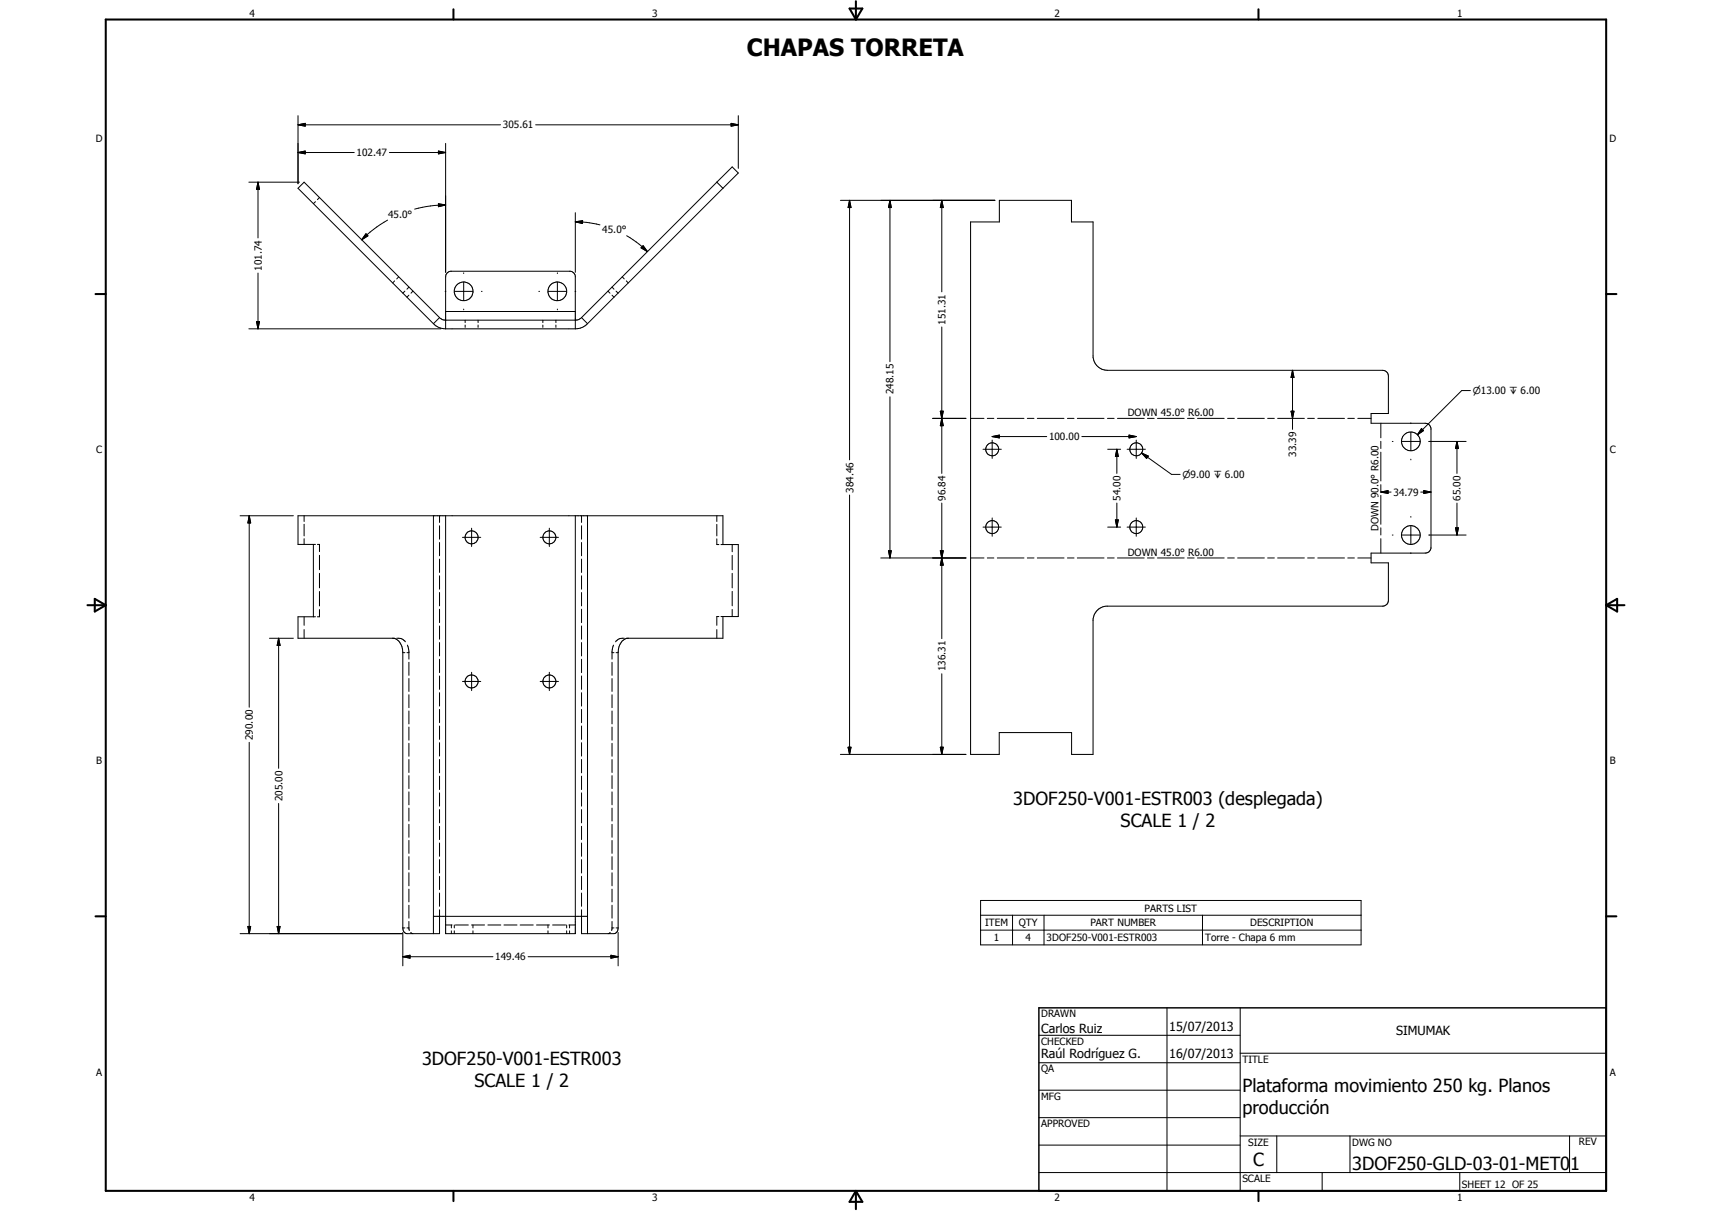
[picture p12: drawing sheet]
<svg xmlns="http://www.w3.org/2000/svg" width="594mm" height="420mm" viewBox="0 0 594 420" stroke-linecap="round" stroke-linejoin="round" font-family="sans-serif">
<g fill="none" stroke="#000" stroke-width=".35">
<path d="M103.4 43.3l2.5-.5v1zM103.4 52.9l2.5-.5v1zM103.4 40.1v23.7M103.4 43.3h70.3M103.4 52.9h19.5M135.1 52.9h19.5M152.1 52.4l2.5 .5-2.5 .5zM154.6 49.7v44.8M185.9 43.3h70.3M253.7 42.8l2.5 .5-2.5 .5zM256.2 40.1v18.3M86.4 63.2h17.5"/>
<path d="M89.5 63.2l.5 2.5h-1zM89.5 63.2v19.3M109.5 70l-.8 .7M110.9 68.5l-.8 .8M134.5 76.4l-4.9 3.2-4.1 3.6M152.1 70.7l2.5 .4-2.5 .6zM154.6 71.1l-5.3 .4-5.4 1.1M199.6 77l2.6-.4-.1 1zM199.6 73.8v20.7M199.6 77l3.8 .1 4.8 .9M248.7 63.2l-46.9 47M248.7 63.2l2.2 2.1"/>
<path d="M248.7 63.2l5.4-5.3 2.1 2.1-5.3 5.3M250.9 65.3l-47 47M291.6 69.5h53.6M294.8 69.5l.5 2.5h-1zM294.8 69.5v90.1M308.8 69.5l.5 2.5h-1zM308.8 69.5v56M326.8 69.5l.5 2.5h-1zM326.8 69.5v31.8M336.8 77h10v-7.5h25v7.5h7.5v47a5 5 0 0 0 5 4.5h95.5a2 2 0 0 1 2 2v13h-6v3.4h18.8a1.98 1.98 0 0 1 2 1.6v41.7a1.98 1.98 0 0 1-2 1.7h-18.8v3.4h6v13a2 2 0 0 1-2 2h-96a5.1 5.1 0 0 0-4.5 4.5v46.9h-7.5v-7.5h-25.1v7.5h-9.9zM89.5 94.7v19.4M127 81.1l.7 .7-2.2 1.4z"/>
<path d="M136.9 97.5l-.6 .7M138.3 96.1l-.6 .7M141.9 99.6l-.7 .7M160.9 94.7v.2M160.9 97.9v6.4M193.4 94.7v.2M193.4 97.9v6.4M212.4 99.6l.7 .7M215.9 96.1l.7 .7M217.3 97.5l.7 .7M217.5 81.8l4.3 3 2.9 2.5M222.5 86l.7-.7 1.5 2z"/>
<path d="M223.2 85.3l1.5 2-2.2-1.3zM86.4 114.1h66.6M89 111.6h1l-.5 2.5zM140.5 101l-.7 .7M141.9 102.4l-.7 .7M143.3 101l-.7 .7M150.4 112.3a5.8 5.8 0 0 0 4.2 1.8M152.5 110.2l-47-47-2.1 2.1 47 47M152.5 110.2l1 .7 1.1 .2h45l1.2-.2 1-.7M152.5 110.2l-2.1 2.1M154.5 101.1h.2M154.6 114.1v-18a1.98 1.98 0 0 1 1.7-2l42.1 .1 .8 .6 .4 1v18.3"/>
<path d="M154.6 114.1h45M154.6 108.1h45M157.7 101.1h6.4M160.9 107.2v.3M161.4 111.1v.8M161.4 112.8v.8M165.9 111.1v.8M165.9 112.8v.8M167 101.1h.3M187 101.1h.2M188.4 111.1v.8M188.4 112.8v.8"/>
<path d="M190.2 101.1h6.4M192.9 111.1v.8M192.9 112.8v.8M193.4 107.2v.3M199.6 101.1h.2M201.8 110.2l2.1 2.1M203.9 112.3a5.8 5.8 0 0 1-4.3 1.8M211 101l.7 .7M212.4 102.4l.7 .7M213.8 101l.7 .7M326.8 113.5v50.8M308.8 137.7v55.9"/>
<path d="M448.5 128.5l.5 2.5h-1zM448.5 128.5v20.5M510.2 135.5h-3l-15.3 15.3M323.6 145.2h11.6M326.3 142.7h1l-.5 2.5zM326.3 142.7l1 5h-1l1-5zM326.8 145.2l.5 2.5h-1zM336.8 145.2h4.7M341.1 155.9h6.4M342.6 145.2h2.3M344.3 151.5l2.5-.5v.9zM344.3 152.7v6.3"/>
<path d="M344.3 151.5h18.9M346.1 145.2h9.2M356.5 145.2h2.3M360 145.2h9.2M370.4 145.2h2.3M373.8 145.2h9.3M375.4 151.5h18.9M384.3 145.2h2.3M384.4 155.9h4.5M387.6 155.9l.5 2.5h-1.1zM387.6 155.9v8.4M387.8 145.2h9.2"/>
<path d="M391.1 155.9h6.4M391.8 151l2.5 .5-2.5 .4zM394.3 152.7v6.3M396.1 157.2l2.4 1-.6 .8zM396.1 157.2l10.4 7.4h3M398.2 145.2h2.3M401.7 145.2h9.2M412.1 145.2h2.3M415.5 145.2h9.3M426 145.2h2.3M429.5 145.2h9.2M439.9 145.2h2.3"/>
<path d="M443.3 145.2h9.3M448 142.7h1l-.5 2.5zM453.8 145.2h2.3M457.3 145.2h9.2M467.7 145.2h2.3M471.2 145.2h4.6M479.2 146.9v5M479.2 153.1v2.5M479.2 156.9v10M483.1 153.2h.3M486.4 153.2h6.4M489.6 146.7v.3"/>
<path d="M489.6 150v6.3M489.6 159.3v.3M493.3 148.7l.7 .7-2.1 1.4zM495.8 153.2h13M505.6 153.2l.5 2.4h-1zM505.6 153.2v11.1M83.3 178.9h18.5M86.5 178.9l.5 2.5h-1zM86.5 178.9v66.5M105.5 178.9v2M150.4 178.9v145M152.5 178.9v2.4"/>
<path d="M154.6 178.9v145h45v-145M201.8 178.9v2.4M203.9 178.9v145M248.7 178.9v2M294.8 171.7v90M326.8 174.5v47.1M344.3 179.7v6.4M387.6 174.5v8.4M394.3 179.7v6.4M479.2 170.7l2.5-.5v1zM479.2 168.1v2.5M479.2 171.9v10"/>
<path d="M479.2 170.7h3.5M489.6 179.2v.3M493 170.7h3.6M494.1 170.2l2.5 .5-2.5 .5zM505.6 174.5v11.1M105.5 181.9v4M105.5 186.9v2M108.7 188.9v25.1M109.5 188.9h-6.1v-10h147.5v10M110.1 188.9h.8v2.5M110.9 192.7v5M110.9 198.9v5.1"/>
<path d="M152.5 182.4v4.7M152.5 188.2v4.6M152.5 194v4.6M152.5 199.8v4.6M160.5 186.4h6.3M163.7 183.3v6.3M187.4 186.4h6.4M190.6 183.3v6.3M201.8 182.4v4.7M201.8 188.2v4.6M201.8 194v4.6M201.8 199.8v4.6"/>
<path d="M248.7 181.9v4M248.7 186.9v2h.8M250.2 188.9h6v25h-6M254.1 188.9v2.5M254.1 192.7v5M254.1 198.9v5.1M305.6 193.6h29.6M308.3 191.1h1l-.5 2.5zM326.3 191.1h1l-.5 2.5zM326.3 191.1h1l-1 5h1zM326.8 193.6l.5 2.5h-1zM336.8 193.6h4.7"/>
<path d="M341.1 182.9h6.4M342.6 193.6h2.3M346.1 193.6h9.2M356.5 193.6h2.3M360 193.6h9.2M370.4 193.6h2.3M373.8 193.6h9.3M384.3 193.6h2.3M384.4 182.9h4.5M387 180.4h1.1l-.5 2.5zM387.8 193.6h9.2M391.1 182.9h6.4"/>
<path d="M398.2 193.6h2.3M401.7 193.6h9.2M412.1 193.6h2.3M415.5 193.6h9.3M426 193.6h2.3M429.5 193.6h9.2M439.9 193.6h2.3M443.3 193.6h9.3M453.8 193.6h2.3M457.3 193.6h9.2M467.7 193.6h2.3M471.2 193.6h4.6"/>
<path d="M479.2 183.1v2.5M479.2 186.9v5M483.1 185.6h.3M486.4 185.6h6.4M489.6 182.5v6.3M489.6 191.8v.3M495.8 185.6h13M505.1 183.1h1l-.5 2.5zM105.5 214v3M105.5 218.4v3M109.5 214h-6.1v7.4h33.5M110.9 205.2v5"/>
<path d="M110.9 211.5v2.5h-.8M152.5 205.6v4.6M152.5 211.4v4.6M152.5 217.2v4.6M201.8 205.6v4.6M201.8 211.4v4.6M201.8 217.2v4.6M248.7 218.4v3M249.5 213.9h-.8v3.1M250.9 213.9v7.5h-33.6M254.1 205.2v5M254.1 211.5v2.4"/>
<path d="M93.5 221.4h8.3M96.7 221.4l.5 2.5h-1zM96.7 221.4v45.2M136.3 221.4a4.4 4.4 0 0 1 3.5 5M137.7 221.4l1.7 .3 1.3 1M139.8 226.4v95.5M139.8 226.4h.7M141.2 226.4h.7M141.4 223.8v.1a9.6 9.6 0 0 1 .5 4.8M141.9 229.8v4.5M141.9 235.4v4.5M152.5 222.9v4.7"/>
<path d="M152.5 228.7v4.7M152.5 234.5v4.7M160.5 236.4h6.3M163.7 233.3v6.3M187.4 236.4h6.4M190.6 233.3v6.3M201.8 222.9v4.7M201.8 228.7v4.7M201.8 234.5v4.7M212.4 229.8v4.5M212.4 235.4v4.5M212.4 226.4h.7"/>
<path d="M212.9 223.8l-.1 .1a9.6 9.6 0 0 0-.4 4.8M213.8 226.4h.7M214.5 226.4v95.5M216.6 221.4l-1.8 .3-1.2 1M218 221.4a4.4 4.4 0 0 0-3.5 5M326.8 233.8v27.9M86.5 257.6v66.3M141.9 241v4.5M141.9 246.7v4.5M141.9 252.3v4.5M141.9 257.9v4.5M152.5 240.3v4.7"/>
<path d="M152.5 246.1v4.6M152.5 251.9v4.6M152.5 257.7v4.6M201.8 240.3v4.7M201.8 246.1v4.6M201.8 251.9v4.6M201.8 257.7v4.6M212.4 241v4.5M212.4 246.7v4.5M212.4 252.3v4.5M212.4 257.9v4.5M294.3 259.2h1l-.5 2.5z"/>
<path d="M326.3 259.2h1l-.5 2.5zM96.7 278.8v45.1M141.9 263.5v4.5M141.9 269.1v4.5M141.9 274.7v4.5M152.5 263.5v4.6M152.5 269.3v4.6M152.5 275.1v4.6M201.8 263.5v4.6M201.8 269.3v4.6M201.8 275.1v4.6M212.4 263.5v4.5"/>
<path d="M212.4 269.1v4.5M212.4 274.7v4.5M291.6 261.7h43.6M141.9 280.4v4.5M141.9 286v4.5M141.9 291.6v4.5M141.9 297.2v4.5M152.5 280.9v4.6M152.5 286.7v4.6M152.5 292.5v4.6M152.5 298.2v4.7M201.8 280.9v4.6"/>
<path d="M201.8 286.7v4.6M201.8 292.5v4.6M201.8 298.2v4.7M212.4 280.4v4.5M212.4 286v4.5M212.4 291.6v4.5M212.4 297.2v4.5M141.9 302.8v4.5M141.9 308.5v4.4M141.9 314.1v4.5M141.9 319.7l.1 3.1M150.4 317.9h53.5"/>
<path d="M152.5 315.6v8.3l-11.8-.1a1.94 1.94 0 0 1-.9-1.9M152.5 304v4.7M152.5 309.8v4.7M201.8 315.6v8.3l11.8-.1a1.94 1.94 0 0 0 .9-1.9M201.8 304v4.7M201.8 309.8v4.7M212.4 319.7l-.1 3.1M212.4 302.8v4.5M212.4 308.5v4.4M212.4 314.1v4.5M340.3 312.4h132v15.4h-132zM340.3 317.5h132"/>
<path d="M351.4 317.5v10.3M362.3 317.5v10.3M417.3 317.5v10.3M83.3 323.9h56.3M86 321.4h1l-.5 2.5zM96.2 321.4h1l-.5 2.5zM139.8 331.9l2.5-.5v1zM139.8 321.9h.7M139.8 323.5v11.6M139.8 331.9h31.3M141.2 321.9h.7M142.5 323.6l.8 .3"/>
<path d="M154.6 320.9h2.3M156.6 320.9v1M156.6 323v.9M157.6 320.9v1M157.6 323v.9M158 320.9h4.5M163.6 320.9h4.5M164.1 320.9v1M164.1 323v.9M169.3 320.9h4.5M174.9 320.9h4.5M180.5 320.9h4.5"/>
<path d="M183.3 331.9h31.2M186.2 320.9h4.5M190.2 320.9v1M190.2 323v.9M191.8 320.9h4.5M196.6 320.9v1M196.6 323v.9M197.4 320.9h2.2M197.6 320.9v1M197.6 323v.9M211.7 323.6l-.7 .3M212 331.4l2.5 .5-2.5 .5z"/>
<path d="M212.4 321.9h.7M213.8 321.9h.7M214.5 323.5v11.6M340.3 322.7h132M360.5 359.2h69.9M405 349.7v63.5M430.4 349.7v63.5M360.5 368.7h69.9M360.5 378.2h69.9M430.4 365.4h127M360.5 387.8h69.9M360.5 397.3h69.9"/>
<path d="M430.4 394.1h127M443.1 394.1v12.7M468.5 394.1v12.7M544.7 394.1v12.7M360.5 406.8h196.9M458.8 406.8v6.4M506.6 406.8v6.4"/>
<circle cx="160.9" cy="101.1" r="3.3"/>
<circle cx="193.4" cy="101.1" r="3.3"/>
<circle cx="344.3" cy="155.9" r="2.25"/>
<circle cx="394.3" cy="155.9" r="2.25"/>
<circle cx="489.6" cy="153.1" r="3.3"/>
<circle cx="163.6" cy="186.4" r="2.26"/>
<circle cx="190.7" cy="186.4" r="2.26"/>
<circle cx="344.3" cy="182.9" r="2.27"/>
<circle cx="394.3" cy="182.9" r="2.25"/>
<circle cx="489.6" cy="185.6" r="3.2"/>
<circle cx="163.7" cy="236.4" r="2.27"/>
<circle cx="190.6" cy="236.4" r="2.25"/>
</g>
<g fill="none" stroke="#000" stroke-width=".71">
<path d="M36.7 6.8h520.7v406.4h-520.7zM157.3 3.2v3.6M294.8 3h4.4l-2.2 3.8zM297 .4v6.4M436.7 3.2v3.6M33.1 102h3.6M557.4 102h3.5M30.3 210h6.4M32.9 207.8l3.8 2.2-3.8 2.2zM557.4 210h6.3M557.4 210l3.8-2.2v4.4zM33.1 317.9h3.6"/>
<path d="M557.4 317.9h3.5M157.3 413.2v3.5M297 413.2v6.3M297 413.2l2.2 3.8h-4.4zM436.7 413.2v3.5"/>
</g>
<path d="M360.5 349.7h196.9v63.5h-196.9z" fill="none" stroke="#000" stroke-width=".51"/>
<g fill="#000">
<path d="M103.4 43.3l2.5-.5v1zM103.4 52.9l2.5-.5v1zM152.1 52.4l2.5 .5-2.5 .5zM253.7 42.8l2.5 .5-2.5 .5zM89.5 63.2l.5 2.5h-1zM152.1 70.7l2.5 .4-2.5 .6zM199.6 77l2.6-.4-.1 1zM294.8 69.5l.5 2.5h-1zM308.8 69.5l.5 2.5h-1zM326.8 69.5l.5 2.5h-1zM127 81.1l.7 .7-2.2 1.4zM223.2 85.3l1.5 2-2.2-1.3z"/>
<path d="M89 111.6h1l-.5 2.5zM448.5 128.5l.5 2.5h-1zM326.3 142.7h1l-.5 2.5zM326.8 145.2l.5 2.5h-1zM344.3 151.5l2.5-.5v.9zM387.6 155.9l.5 2.5h-1.1zM391.8 151l2.5 .5-2.5 .4zM396.1 157.2l2.4 1-.6 .8zM448 142.7h1l-.5 2.5zM493.3 148.7l.7 .7-2.1 1.4zM505.6 153.2l.5 2.4h-1zM479.2 170.7l2.5-.5v1z"/>
<path d="M494.1 170.2l2.5 .5-2.5 .5zM86.5 178.9l.5 2.5h-1zM308.3 191.1h1l-.5 2.5zM326.3 191.1h1l-.5 2.5zM326.8 193.6l.5 2.5h-1zM387 180.4h1.1l-.5 2.5zM505.1 183.1h1l-.5 2.5zM96.7 221.4l.5 2.5h-1zM294.3 259.2h1l-.5 2.5zM326.3 259.2h1l-.5 2.5zM86 321.4h1l-.5 2.5zM96.2 321.4h1l-.5 2.5z"/>
<path d="M139.8 331.9l2.5-.5v1zM212 331.4l2.5 .5-2.5 .5z"/>
</g>
<text font-size="8.2" x="259.2" y="19.6">CHAPAS TORRETA</text>
<g font-size="6.3">
<text x="351.6" y="279.4">3DOF250-V001-ESTR003 (desplegada)</text>
<text x="388.9" y="287">SCALE 1 / 2</text>
<text x="146.5" y="369.5">3DOF250-V001-ESTR003</text>
<text x="164.6" y="377.1">SCALE 1 / 2</text>
<text x="431.1" y="378.8">Plataforma movimiento 250 kg. Planos</text>
<text x="431.1" y="386.4">producción</text>
<text x="434.8" y="404.7">C</text>
<text x="469.2" y="406">3DOF250-GLD-03-01-MET01</text>
</g>
<g font-size="4.4">
<text x="361.3" y="358.4">Carlos Ruiz</text>
<text x="405.7" y="357.7">15/07/2013</text>
<text x="484.5" y="359.1">SIMUMAK</text>
<text x="361.3" y="367.1">Raúl Rodríguez G.</text>
<text x="405.7" y="367.2">16/07/2013</text>
</g>
<g font-size="3.5">
<text x="86.6" y="5.8">4</text>
<text x="226.3" y="5.8">3</text>
<text x="365.9" y="5.8">2</text>
<text x="505.6" y="5.8">1</text>
<text x="174.5" y="44.6">305.61</text>
<text x="33.3" y="49.4">D</text>
<text x="558.5" y="49.4">D</text>
<text x="123.7" y="54.2">102.47</text>
<text x="134.7" y="75.6">45.0°</text>
<text x="209" y="80.9">45.0°</text>
<text x="90.8" y="94" transform="rotate(-90 90.8 94)">101.74</text>
<text x="328.1" y="112.7" transform="rotate(-90 328.1 112.7)">151.31</text>
<text x="310.1" y="136.9" transform="rotate(-90 310.1 136.9)">248.15</text>
<text x="391.4" y="144.4">DOWN 45.0° R6.00</text>
<text x="364" y="152.7">100.00</text>
<text x="33.4" y="157.3">C</text>
<text x="449.8" y="158.5" transform="rotate(-90 449.8 158.5)">33.39</text>
<text x="558.6" y="157.3">C</text>
<text x="296.1" y="171" transform="rotate(-90 296.1 171)">384.46</text>
<text x="328.1" y="173.8" transform="rotate(-90 328.1 173.8)">96.84</text>
<text x="388.8" y="173.8" transform="rotate(-90 388.8 173.8)">54.00</text>
<text x="483.6" y="172">34.79</text>
<text x="506.8" y="173.8" transform="rotate(-90 506.8 173.8)">65.00</text>
<text x="478.4" y="184.4" transform="rotate(-90 478.4 184.4)">DOWN 90.0° R6.00</text>
<text x="391.4" y="192.7">DOWN 45.0° R6.00</text>
<text x="328.1" y="233" transform="rotate(-90 328.1 233)">136.31</text>
<text x="87.8" y="256.8" transform="rotate(-90 87.8 256.8)">290.00</text>
<text x="33.4" y="265.2">B</text>
<text x="558.6" y="265.2">B</text>
<text x="98" y="278" transform="rotate(-90 98 278)">205.00</text>
<text x="397.1" y="316.3">PARTS LIST</text>
<text x="341.8" y="321.4">ITEM</text>
<text x="353.6" y="321.4">QTY</text>
<text x="378.4" y="321.4">PART NUMBER</text>
<text x="433.8" y="321.4">DESCRIPTION</text>
<text x="344.9" y="326.6">1</text>
<text x="355.9" y="326.6">4</text>
<text x="363.2" y="326.6">3DOF250-V001-ESTR003</text>
<text x="418.2" y="326.6">Torre - Chapa 6 mm</text>
<text x="171.9" y="333.2">149.46</text>
<text x="361.3" y="353">DRAWN</text>
<text x="361.3" y="362.5">CHECKED</text>
<text x="431.1" y="368.7">TITLE</text>
<text x="33.4" y="373.2">A</text>
<text x="361.3" y="372.1">QA</text>
<text x="558.6" y="373.2">A</text>
<text x="361.3" y="381.6">MFG</text>
<text x="361.3" y="391.1">APPROVED</text>
<text x="433.1" y="397.5">SIZE</text>
<text x="469.2" y="397.5">DWG NO</text>
<text x="547.9" y="397.4">REV</text>
<text x="431.1" y="410.2">SCALE</text>
<text x="507.3" y="412.3">SHEET 12 OF 25</text>
<text x="86.6" y="416.7">4</text>
<text x="226.3" y="416.7">3</text>
<text x="365.9" y="416.7">2</text>
<text x="505.6" y="416.7">1</text>
</g>
<g font-size="3.3">
<text x="511" y="136.8">n13.00 x 6.00</text>
<text x="410.3" y="165.9">n9.00 x 6.00</text>
</g>
</svg>
